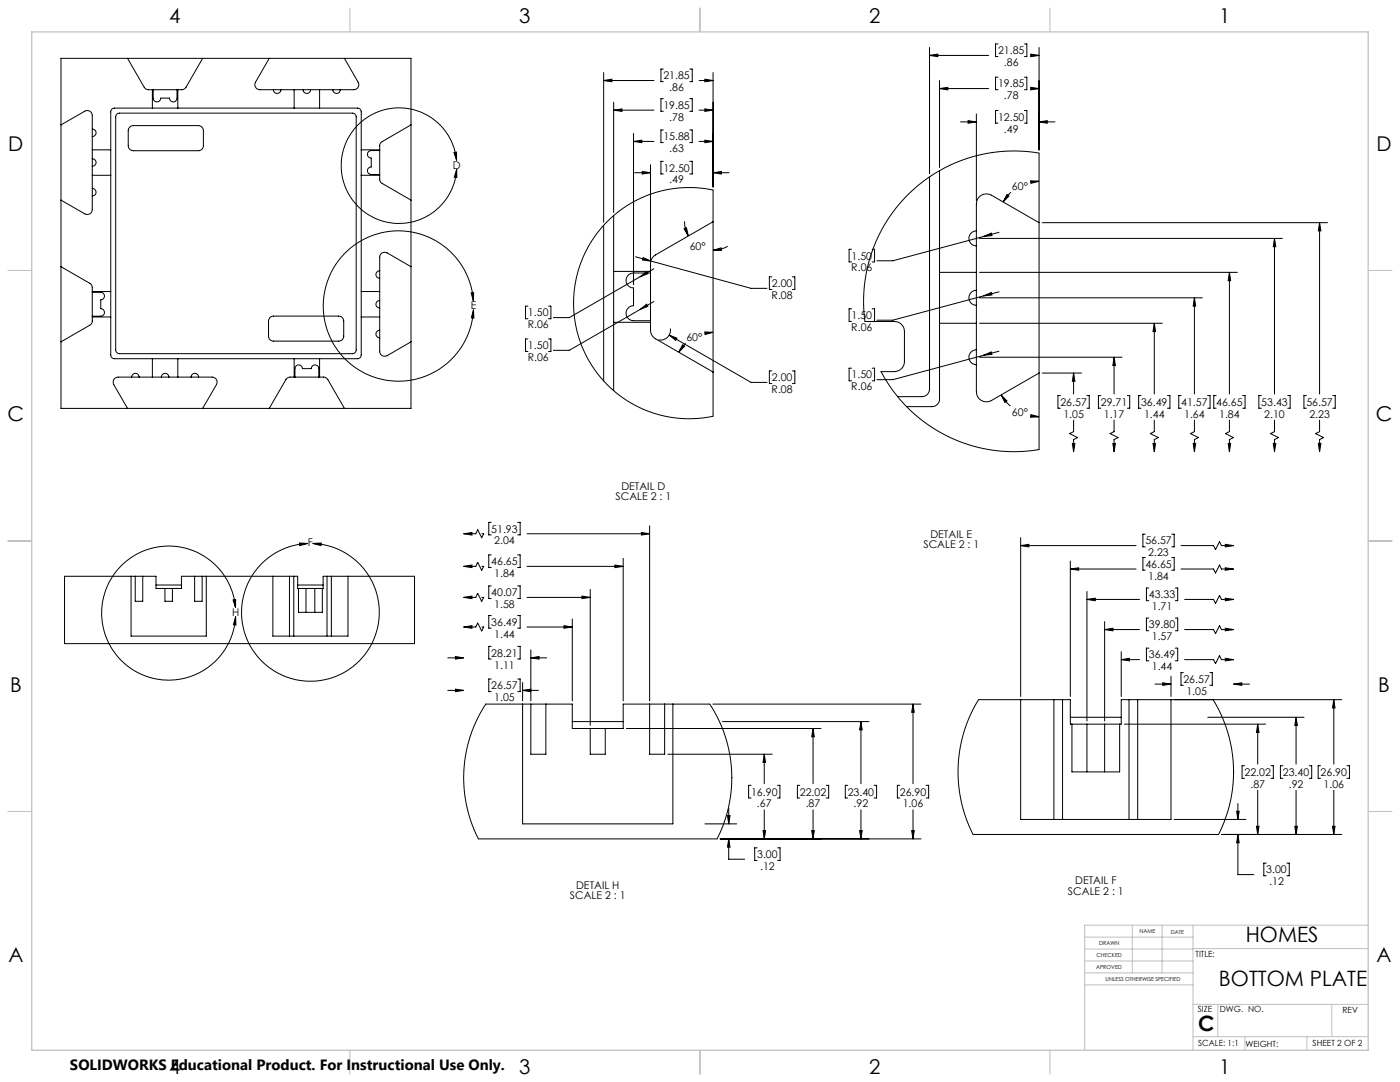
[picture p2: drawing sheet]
<svg xmlns="http://www.w3.org/2000/svg" width="559mm" height="432mm" viewBox="0 0 559 432" stroke-linecap="round" stroke-linejoin="round" font-family="sans-serif">
<g fill="none" stroke="#000" stroke-width=".4">
<path d="M371 18.9v50.4M398.4 17.5h-1v5.1h1M408.9 17.5h1v5.1h-1M414.7 18.9v40.9M24.3 23.3h139.7v139.7h-139.7zM50.9 23.3l6.8 11.7 1.6 .8h13.2l1.3-.4 7.1-12.1M60.8 35.8v7.3M61.1 35.8v3.4a1.5 1.5 0 0 0 1.5 1.5 1.5 1.5 0 0 0 1.5-1.5h3.6a1.5 1.5 0 0 0 1.5 1.5 1.5 1.5 0 0 0 1.5-1.5v-3.4M71 35.8v7.3M107.5 23.3l-5.5 9.5a2.01 2.01 0 0 0 1.7 3h37.5a2.01 2.01 0 0 0 1.7-3l-5.4-9.5M109.1 35.8a1.5 1.5 0 0 0 1.5 1.5 1.5 1.5 0 0 0 1.5-1.5M117.4 35.8v7.3"/>
<path d="M121 35.8a1.5 1.5 0 0 0 1.5 1.5 1.5 1.5 0 0 0 1.5-1.5M127.6 35.8v7.3M132.8 35.8a1.5 1.5 0 0 0 1.5 1.5 1.5 1.5 0 0 0 1.5-1.5M240.9 32.1l3.3-.5v1zM240.9 29v59.7M240.9 32.1h20.1M264.8 27.6h-1v5h1M264.8 39.4h-1v5h1M275.3 27.6h1v5h-1M275.3 39.4h1v5h-1M279 32.1h5.6M281.3 31.6l3.3 .5-3.3 .5z"/>
<path d="M284.6 29v45.6M371 22.1l3.3-.5v1zM371 22.1h23.6M375 35.3l3.3-.4v1zM375 32.2v34.7M375 35.3h19.6M398.4 30.8h-1v5h1M408.9 30.8h1v5h-1M411.4 34.9l3.3 .4-3.3 .6zM411.4 21.6l3.3 .5-3.3 .5zM412.6 35.3h2.1M412.6 22.1h2.1"/>
<path d="M24.3 49.8l9.5-5.4a1.99 1.99 0 0 1 3 1.7v37.5a1.99 1.99 0 0 1-3 1.7l-9.5-5.4M36.8 51.5a1.5 1.5 0 0 1 1.5 1.5 1.5 1.5 0 0 1-1.5 1.5M36.8 59.8h7.4M44.6 43.6l1.1-.5h97a1.45 1.45 0 0 1 1.5 1.5v97a1.51 1.51 0 0 1-1.5 1.6h-97a1.51 1.51 0 0 1-1.5-1.6v-97.3zM46.6 45.6l.8-.4h93.3a1.45 1.45 0 0 1 1.5 1.4v93a1.51 1.51 0 0 1-1.5 1.5h-93a1.57 1.57 0 0 1-1.5-1.5v-93zM51.8 50.7l1.4-.6h26a1.99 1.99 0 0 1 2 2v6a1.99 1.99 0 0 1-2 2h-26a2.05 2.05 0 0 1-2-2v-6zM144.2 59.8h7.4M164 49.8l-11.5 6.7-.6 .5-.3 1v13.8l.2 .7 .7 .7 11.5 6.7M244.9 44l3.3-.5v1zM244.9 40.8v44M244.9 44h16.1M252.9 56.4l3.3-.4v.9z"/>
<path d="M252.9 53.3v60.4M252.9 56.4h8.1M264.8 51.9h-1v5h1M275.3 51.9h1v5h-1M279 44h5.6M279 56.4h5.6M281.3 43.5l3.3 .5-3.3 .5zM281.3 56l3.3 .4-3.3 .5zM383.4 48.6h6.3M386.4 48.2l3.3 .4-3.3 .6zM389.7 45.5v34.6M398.4 44.1h-1v5h1"/>
<path d="M408.9 44.1h1v5h-1M414.7 48.6l3.3-.4v1zM414.7 48.6h6.4M36.8 75.2a1.5 1.5 0 0 1 1.5 1.5 1.5 1.5 0 0 1-1.5 1.5M36.8 63.4a1.5 1.5 0 0 1 1.5 1.5 1.5 1.5 0 0 1-1.5 1.5M36.8 70h7.4M144.2 70h7.4M151.6 60.1h-3.4a1.5 1.5 0 0 0-1.6 1.5 1.5 1.5 0 0 0 1.6 1.5v3.5a1.5 1.5 0 0 0-1.6 1.5 1.5 1.5 0 0 0 1.6 1.5h3.4M181.2 60.9l1-.2v3.3zM182.2 64a23.1 23.1 0 0 0-35.2-17.5 23.1 23.1 0 0 0 .4 39.3 23.1 23.1 0 0 0 34.9-18.3M182.3 67.5l.1 3.4-1.1-.2zM253.3 68.9h6.3"/>
<path d="M256.3 68.4l3.3 .5-3.3 .6zM259.6 65.8v38.1M264.8 64.4h-1v5h1M275.3 64.4h1v5h-1M284.6 68.9l3.3-.5v1.1zM284.6 68.9h6.4M361.8 78.3l6.4-5.7 5.7-3.8 6.1-3.3 6.6-2.5 7-1.7 6.3-.9 7.2-.1 7.6 .8v118.3l-5.1 .7-5.2 .2-5.5-.3-5.2-.8-4.9-1.1-5-1.6-8.6-4-6.4-4.2-7.2-6.2-5.6-6.7-4.4-7.1 6.2-.1a4 4 0 0 0 3.2-3.9l-.1-12.8a4 4 0 0 0-3.9-3.2h-11.8l-.5-6.5 .2-6.8 .9-6.1 .9-4.2 1.7-5.3 1.9-4.6 4.7-8.2 2.7-3.7zM371 70.6v84.7a3 3 0 0 1-3 3h-9.7M375 68.1v91.2a3 3 0 0 1-3 3h-10.1M401.9 77.6l.8 .6-2.3 2.4zM403.5 76.7l-3.1 3.9M411.4 72.1l3.3 .3-3.2 .8z"/>
<path d="M414.7 72.4l-3.2 .3M240.9 90v62M242.5 88.3l4.2-3.7 4.8-3.3 4.6-2.4 5.7-2.1 5.6-1.3 6-.6h4.8l6.4 .9v90.3l-6.8 .9-7.9-.2-7-1.3-7.5-2.8-6.7-3.8-5.9-4.9-5.1-5.9-3.4-5.5-2.8-6.6-1.9-7-.6-6.5 .4-8.4 1.9-7.7 2.5-6 4-6.6zM244.9 86v69.9M273 91.3l1-.4 .7 3.3zM273.2 88.3l.4 3 1.1 2.9M284.6 99.9l3.2-1 .2 1zM284.6 88.5l-23 13.2a4.1 4.1 0 0 0-2 3.5v26.5a4 4 0 0 0 2 3.5l23 13.3M290.5 98.2l-3.3 1.4-2.6 .3M339.9 99.5h-1v5h1M348.1 99.5h1v5h-1M389.7 92.1a3 3 0 0 0-3 3 3 3 0 0 0 3 3"/>
<path d="M391 95.1h120.9M392.6 94.4l3.1-1.4 .2 1zM392.6 94.4l-36.2 9.7h-6.4M398.7 92.7l-6.1 1.7M414.7 88.9l-19-11a4 4 0 0 0-6 3.5v75a4 4 0 0 0 6 3.4l19-10.9M416 88.9h113.9M508.7 95.1l.5 3.4h-1zM508.7 95.1v62.1M526.7 88.9l.5 3.2h-1zM526.7 88.9v68.3M24.3 106.4l11.5 6.7 .8 .7 .2 .7v13.8l-.2 .7-.8 .8-11.5 6.6M36.8 116.7h3.4a1.5 1.5 0 0 1 1.5 1.5 1.5 1.5 0 0 1-1.5 1.5v3.5a1.5 1.5 0 0 1 1.5 1.5 1.5 1.5 0 0 1-1.5 1.5h-3.4"/>
<path d="M36.8 116.3h7.4M144.2 116.3h7.4M151.6 108.1a1.5 1.5 0 0 0-1.6 1.5 1.5 1.5 0 0 0 1.6 1.5M151.6 119.9a1.5 1.5 0 0 0-1.6 1.5 1.5 1.5 0 0 0 1.6 1.5M164 106.4l-9.4-5.5a1.99 1.99 0 0 0-3 1.8v37.5a1.99 1.99 0 0 0 3 1.7l9.4-5.5M188.1 116.9l1-.1-.2 3.3zM244.9 108.3h14.7M253.6 102.5l46.2 12.6h6.3M255.5 110.5l2.6-2.2 .5 .9zM255.5 110.5l-28.3 16.3h-6.3M256.7 102.8l3.1 1.4-3.3-.4zM259.6 108.9h-6.7a3 3 0 0 0-3 3 3 3 0 0 0 3 3v7.1a3 3 0 0 0-3 3 3 3 0 0 0 3 3h6.7"/>
<path d="M261 107.3l-5.5 3.2M308.1 110.5h-1v5h1M316.3 110.5h1v5h-1M375 108.7h14.7M389.7 115.9a3 3 0 0 0-3 3 3 3 0 0 0 3 2.9M391 108.7h102.9M391 118.9h88.9M392.6 118.1l3.1-1.4 .2 1zM392.6 118.1l-36.2 9.7h-6.4M398.7 116.5l-6.1 1.6M476.7 118.9l.5 3.3h-1zM476.7 118.9v38.3"/>
<path d="M490.7 108.7l.5 3.3h-1zM490.7 108.7v48.5M36.8 126.5h7.4M107.8 126.7l1.4-.5h26a1.99 1.99 0 0 1 2 1.9v6a1.99 1.99 0 0 1-2 2h-26a1.99 1.99 0 0 1-2-2v-6zM144.2 126.5h7.4M151.6 131.8a1.5 1.5 0 0 0-1.6 1.5 1.5 1.5 0 0 0 1.6 1.5M188.9 120.1a30 30 0 0 0-45.6-23.5 30 30 0 0 0 .5 51.4 30 30 0 0 0 45.2-24.4M189 123.6l.2 3.3-1.1-.1zM210.7 122.2h-.9v5h.9M210.7 135.3h-.9v5h.9M218.9 122.2h1v5h-1M218.9 135.3h1v5h-1"/>
<path d="M244.9 128.6h14.7M255.5 123.5l2.6-2.1 .5 .9zM261 120.3l-33.8 19.5h-6.3M267.1 133.7l3.1 1.2-.5 .9zM267.1 133.7l32.7 18.9h6.3M267.6 131.1a4 4 0 0 1-4.8 4.5M272.5 137.6l.8 .6-2.4 2.3zM273.7 137l-2.8 3.5M281.3 132.5l3.3 .1-3.2 .9zM284.6 132.6l-3.1 .3M339.9 123.2h-1v5.1h1M348.1 123.2h1v5.1h-1"/>
<path d="M375 129h14.7M389.7 139.6a3 3 0 0 0-3 3 3 3 0 0 0 3 3M391 129h72.9M460.7 129l.5 3.3h-1zM460.7 129v28.2M52.5 150.5a1.52 1.52 0 0 1 1.5-1.5 1.52 1.52 0 0 1 1.6 1.5M60.8 143.2v7.3M64.4 150.5a1.5 1.5 0 0 1 1.5-1.5 1.5 1.5 0 0 1 1.5 1.5M71 143.2v7.3M76.3 150.5a1.5 1.5 0 0 1 1.5-1.5 1.5 1.5 0 0 1 1.5 1.5M117.4 143.2v7.3M117.7 150.5v-3.4a1.5 1.5 0 0 1 1.5-1.5 1.5 1.5 0 0 1 1.5 1.5h3.5a1.5 1.5 0 0 1 1.5-1.5 1.5 1.5 0 0 1 1.5 1.5v3.4"/>
<path d="M127.6 143.2v7.3M308.1 148h-1v5.1h1M316.3 148h1v5.1h-1M339.9 146.9h-1v5.1h1M348.1 146.9h1v5.1h-1M391 142.6h56.9M392.6 141.8l3.1-1.4 .2 1zM392.6 141.8l-36.2 9.7h-6.4M398.7 140.2l-6.1 1.6M399.6 157.6l2.3 2.4-.8 .6zM399.6 157.6l1.4 2.1 2.3 2.4M416 148.9h15.7"/>
<path d="M423.3 157.9h-1v5h1M428.5 148.9l.5 3.3h-1zM428.5 148.9v8.3M433.8 157.9h1v5h-1M439.4 157.9h-1v5h1M444.7 142.6l.5 3.3h-1zM444.7 142.6v14.6M450 157.9h.9v5h-.9M455.4 157.9h-.9v5h.9M466 157.9h1v5h-1M471.5 157.9h-1v5h1M482 157.9h1v5h-1"/>
<path d="M485.4 157.9h-.9v5h.9M496 157.9h1v5h-1M503.4 157.9h-.9v5h.9M514 157.9h.9v5h-.9M521.4 157.9h-.9v5h.9M532 157.9h.9v5h-.9M50.9 163l-5.5-9.5a1.99 1.99 0 0 1 1.8-3h37.5a1.99 1.99 0 0 1 1.7 3l-5.5 9.5M107.5 163l6.6-11.5 1.5-1 14.3 .1 .9 .9 6.7 11.5M411.5 165.5l3.2 .8-3.3 .2zM411.5 166l3.2 .3M428 177h1l-.5 3.3zM428.5 167.7v4.6l-1.6 .7 3.2 1.6-1.6 .8v4.9"/>
<path d="M444.2 177h1l-.5 3.3zM444.7 167.7v4.6l-1.6 .7 3.2 1.6-1.6 .8v4.9M460.2 177h1l-.5 3.3zM460.7 167.7v4.6l-1.6 .7 3.2 1.6-1.6 .8v4.9M476.2 177h1l-.5 3.3zM476.7 167.7v4.6l-1.5 .7 3.1 1.6-1.6 .8v4.9M490.2 177h1l-.5 3.3zM490.7 167.7v4.6l-1.6 .7 3.2 1.6-1.6 .8v4.9M508.2 177h1l-.5 3.3zM508.7 167.7v4.6l-1.6 .7 3.2 1.6-1.6 .8v4.9M526.2 177h1l-.5 3.3zM526.7 167.7v4.6l-1.6 .7 3.2 1.6-1.6 .8v4.9"/>
<path d="M119.5 216.7l3.4 .2-3.3 .8zM122.9 216.9a27.5 27.5 0 0 0-22.7 41.5 27.5 27.5 0 0 0 47.3 0 27.5 27.5 0 0 0-22.7-41.5M124.8 216.9l3.4-.2-.1 1zM185.1 213l3.3-.5v1zM185.1 213h4.8l.8-1.6 1.6 3.2 .8-1.6h-.8M196.1 208.5h-1v5h1M206.6 208.5h1v5h-1M210.4 213h48.9M256 212.5l3.3 .5-3.3 .5zM259.3 209.8v69.9M407.4 217.7l3.3-.5v1.1zM407.4 214.6v63.4"/>
<path d="M407.4 217.7h46M457.1 213.2h-.9v5h.9M467.7 213.2h1v5h-1M471.4 217.7h13l.8 1.6 1.6-3.2 .7 1.6h4.9M489.1 217.2l3.3 .5-3.3 .6zM52.3 230v23.9h30v-23.9M54 230h3M54 230h-28.2v26.9h139.7v-26.9h-33.2M54 230v10h3v-10M57 230h5.3v4.8h3.5M62.3 233.5h10.1M65.8 234.8h3"/>
<path d="M65.8 234.8v5.2h3v-5.2M77.7 230h3M77.7 230h-5.3v4.8h-3.6M77.7 230v10h3v-10M80.7 230h34.8M93 239.4l1.1-.1-.1 3.3zM108.9 230v23.9h30v-23.9M115.5 230h1.8M115.5 230v23.9M117.3 230h1.5v4.8h.3M117.3 230v23.9M118.8 233.5h10.2"/>
<path d="M119.1 234.8h3M119.1 234.8v9.6h9.6v-9.6M122.1 234.8h3.6M122.1 234.8v9.6M125.7 234.8h3M125.7 234.8v9.6M130.5 230h1.8M130.5 230h-1.5v4.8h-.3M130.5 230v23.9M132.3 230v23.9M185.1 238.4l3.3-.5v1zM185.1 226l3.3-.5v1z"/>
<path d="M185.1 238.4h4.8l.8-1.6 1.6 3.2 .8-1.6h-.8M185.1 226h4.8l.8-1.6 1.6 3.2 .8-1.6h-.8M196.1 221.4h-1v5.1h1M196.1 233.8h-1v5.1h1M206.6 221.4h1v5.1h-1M206.6 233.8h1v5.1h-1M210.4 238.4h25.2M210.4 226h38.3M232.3 237.9l3.3 .5-3.3 .5zM235.6 235.2v54.3M245.4 225.5l3.3 .5-3.3 .5zM248.7 222.8v56.9"/>
<path d="M427.2 227.1l3.3-.5v1zM427.2 223.9v54.1M427.2 227.1h26.2M433.8 239.2l3.4-.5v1zM433.8 236v51.7M433.8 239.2h21M457.1 222.5h-.9v5h.9M458.5 234.7h-.9v5h.9M467.7 222.5h1v5h-1M469.1 234.7h1v5h-1M471.4 227.1h13l.8 1.6 1.6-3.2 .7 1.6h4.9M472.8 239.2h11.6l.8 1.6 1.6-3.2 .7 1.6h4.9"/>
<path d="M489.1 238.7l3.3 .5-3.3 .5zM489.1 226.6l3.3 .5-3.3 .5zM94 242.6a26.8 26.8 0 0 0-40.8-20.7 26.8 26.8 0 0 0 .5 45.7 26.8 26.8 0 0 0 40.4-21.5M94.1 246.1l.1 3.3-1-.1zM185.1 250.2l3.3-.5v1zM185.1 250.2h4.8l.8-1.6 1.6 3.2 .8-1.6h-.8M196.1 245.6h-1v5.1h1M196.1 258h-1v5h1M206.6 245.6h1v5.1h-1M206.6 258h1v5h-1M210.4 250.2h18M211.9 259.4v20.3"/>
<path d="M225.1 249.7l3.3 .5-3.3 .5zM228.4 247.1v32.6M440.9 251.2l3.3-.5v1zM440.9 248.1v39.6M440.9 251.2h13.9M458.5 258.7h-.9v5h.9M458.5 246.7h-.9v5h.9M469.1 258.7h1v5h-1M469.1 246.7h1v5h-1M472.8 251.2h11.6l.8 1.6 1.6-3.1 .7 1.5h4.9M489.1 250.7l3.3 .5-3.3 .5zM178.7 275.5h6.4"/>
<path d="M178.7 262.5h6.4M181.8 275l3.3 .5-3.3 .5zM181.8 262l3.3 .5-3.3 .5zM196.1 271h-1v5h1M206.6 271h1v5h-1M208.6 275.5l3.3-.5v1zM208.6 272.3v7.4M208.6 275.5h6.3M211.9 262.5l3.3-.5v1zM211.9 262.5h6.3M407.4 279.2v47.8h60v-47.8M420.7 279.2l-30.2 .2-3.3 6.1-2.4 6.5-1.8 7.8-.6 6.4 .3 7.4 .9 6.2 2.2 7.4 2.6 5.8h98l2.1-4.7 2.5-7.8 1.1-6.9 .2-7.6-.8-7.8-1.7-6.7-2.2-5.9-3.4-6.4"/>
<path d="M420.7 279.2h3.4M420.7 279.2v47.8M424.1 279.2h3.1v9.8h.6M424.1 279.2v47.8M447.5 263.2l3.3-.5v1zM447.5 260.1v17.9M447.5 263.2h7.3M450.6 279.2h3.5M450.6 279.2h-3.1v9.8h-.6M450.6 279.2v47.8M454.1 279.2h81.5M454.1 279.2v47.8"/>
<path d="M461 273h6.4M464.1 272.5l3.3 .5-3.3 .5zM467.4 269.8v8.2M472.3 268.4h-.9v5.1h.9M472.8 263.2h11.6l.8 1.6 1.6-3.1 .7 1.5h4.9M482.9 268.4h1v5.1h-1M489.1 262.7l3.3 .5-3.3 .5zM492.4 273l3.3-.5v1zM492.4 273h6.3M532.4 279.2l.5 3.3h-1.1zM532.4 279.2v25.7M208.6 281v47.8h60v-47.8"/>
<path d="M211.9 281h-18l-3.2 5.5-2.2 5.1-1.9 6-1 5.3-.5 4.7v5.6l.5 4.5 1.4 7.1 1.7 4.9 2.3 5.1h95.2l2.2-4.9 1.8-5.3 1.4-6.9 .5-5.2-.1-5-.5-5.1-1.3-6.3-1.7-4.9-2.4-5.5-2.8-4.7h-18M211.9 281h6M211.9 281v20h6v-20M217.9 281h10.5v9.7h7.2M228.4 288h20.3M235.6 290.7h6M235.6 290.7v10.3h6v-10.3M250 290.7h77.7M259.3 281h6M259.3 281v20h6v-20M259.3 281h-10.6v9.7h-7.1M284.6 281h83"/>
<path d="M288.4 288h58.4M324.5 290.7l.5 3.3h-1zM324.5 290.7v22M343.6 288l.5 3.3h-1zM343.6 288v24.7M364.4 281l.5 3.3h-1zM364.4 281v31.7M427.2 286.2h20.3M427.8 289h6M427.8 289v19h19.1v-19M433.8 289h7.1M433.8 289v19"/>
<path d="M440.9 289h6M440.9 289v19M448.8 289h56.4M482.1 286.2h38.4M502 289l.5 3.3h-1zM502 289v15.9M517.3 286.2l.5 3.3h-1zM517.3 286.2v18.7M266.6 301h41.6M299.8 313.4h-1v5.1h1M305 301l.6 3.3h-1zM305 301v11.7"/>
<path d="M310.3 313.4h1v5.1h-1M319.2 313.4h-.9v5.1h.9M329.8 313.4h1v5.1h-1M338.3 313.4h-.9v5.1h.9M348.9 313.4h1v5.1h-1M359.1 313.4h-.9v5.1h.9M369.7 313.4h1v5.1h-1M496.7 305.6h-.9v5h.9M502 315.4v17.6M507.3 305.6h.9v5h-.9M512.1 305.6h-1v5h1M517.3 315.4v17.6"/>
<path d="M522.6 305.6h1v5h-1M527.1 305.6h-1v5h1M532.4 315.4v17.6M537.6 305.6h1v5h-1M281.4 328.8h12.6M287.5 334.8h80.1M290.4 325.5h1l-.5 3.3zM290.9 334.8l.5 3.3h-1zM290.9 334.8v8.1h6.3M290.9 322.4v6.4M302.2 338.3h-1v5.1h1M304.6 331.5h1l-.6 3.3z"/>
<path d="M305 323.2v11.6M310.4 338.3h1v5.1h-1M324 331.5h1l-.5 3.3zM324.5 323.2v11.6M343.1 331.5h1l-.5 3.3zM343.6 323.2v11.6M363.9 331.5h1l-.5 3.3zM364.4 323.2v11.6M468.7 327h28.6M487.6 333h48M493.6 323.7h1l-.5 3.3zM494.1 333l.5 3.3h-1z"/>
<path d="M494.1 333v16h6.4M494.1 320.7v6.3M501.5 329.7h1l-.5 3.3zM516.8 329.7h1l-.5 3.3zM531.8 329.7h1.1l-.5 3.3zM505.4 344.5h-1v5h1M513.6 344.5h1v5h-1"/>
</g>
<g fill="none" stroke="#c0c0c0" stroke-width=".4">
<path d="M139.7 3.2v9.5M279.4 3.2v9.5M419.1 3.2v9.5M3.1 107.9h9.6M546.1 107.9h9.5M3.1 215.9h9.6M546.1 215.9h9.5M3.1 323.8h9.6M546.1 323.8h9.5M432.9 378.7h43.3M432.9 374h43.3M451.9 369.2v19.1"/>
<path d="M463.8 369.2v19.1M476.2 369.2v49.9M476.2 378.6h69.9M546.1 369.2h-113.2v49.9M432.9 383.5h43.3M432.9 388.3h43.3M432.9 393h43.3M432.9 393.6h.1M139.7 419.1v9.6M279.4 419.1v9.6M419.1 419.1v9.6M432.9 400.5h.1"/>
<path d="M476.2 413.7h69.9M476.2 400.8h69.9M486.1 400.8v12.9M496.9 413.7v5.4M521.6 413.7v5.4M531.6 400.8v12.9"/>
</g>
<path d="M12.7 12.7h533.4v406.4h-533.4z" fill="none" stroke="#c0c0c0" stroke-width=".5"/>
<g fill="#000">
<path d="M181.2 60.9l1-.2v3.3zM182.3 67.5l.1 3.4-1.1-.2zM188.1 116.9l1-.1-.2 3.3zM189 123.6l.2 3.3-1.1-.1zM119.5 216.7l3.4 .2-3.3 .8zM124.8 216.9l3.4-.2-.1 1zM93 239.4l1.1-.1-.1 3.3zM94.1 246.1l.1 3.3-1-.1z"/>
<path d="M284.6 68.9l3.3-.5v1.1zM256.3 68.4l3.3 .5-3.3 .6zM281.3 43.5l3.3 .5-3.3 .5zM244.9 44l3.3-.5v1zM281.3 31.6l3.3 .5-3.3 .5zM240.9 32.1l3.3-.5v1zM281.3 56l3.3 .4-3.3 .5zM252.9 56.4l3.3-.4v.9zM255.5 110.5l3.1-1.3-.5-.9zM255.5 123.5l3.1-1.2-.5-.9zM256.7 102.8l-.2 1 3.3 .4zM267.1 133.7l2.6 2.1 .5-.9zM273 91.3l1-.4 .7 3.3zM284.6 99.9l3.2-1 .2 1zM281.3 132.5l3.3 .1-3.2 .9zM272.5 137.6l.8 .6-2.4 2.3zM386.4 48.2l3.3 .4-3.3 .6zM414.7 48.6l3.3-.4v1zM375 35.3l3.3-.4v1zM411.4 34.9l3.3 .4-3.3 .6zM371 22.1l3.3-.5v1zM411.4 21.6l3.3 .5-3.3 .5zM392.6 141.8l3.3-.4-.2-1zM392.6 118.1l3.3-.4-.2-1zM392.6 94.4l3.3-.4-.2-1zM460.7 129l.5 3.3h-1zM460.2 177h1l-.5 3.3zM490.7 108.7l.5 3.3h-1zM490.2 177h1l-.5 3.3zM444.7 142.6l.5 3.3h-1zM444.2 177h1l-.5 3.3zM476.7 118.9l.5 3.3h-1zM476.2 177h1l-.5 3.3zM508.7 95.1l.5 3.4h-1zM508.2 177h1l-.5 3.3zM428.5 148.9l.5 3.3h-1zM428 177h1l-.5 3.3zM526.7 88.9l.5 3.2h-1zM526.2 177h1l-.5 3.3zM411.4 72.1l3.3 .3-3.2 .8zM401.9 77.6l.8 .6-2.3 2.4zM399.6 157.6l2.3 2.4-.8 .6zM411.5 165.5l3.2 .8-3.3 .2zM494.1 333l.5 3.3h-1zM493.6 323.7h1l-.5 3.3zM501.5 329.7h1l-.5 3.3zM502 289l.5 3.3h-1zM516.8 329.7h1l-.5 3.3zM517.3 286.2l.5 3.3h-1zM532.4 279.2l.5 3.3h-1.1zM531.8 329.7h1.1l-.5 3.3zM464.1 272.5l3.3 .5-3.3 .5zM492.4 273l3.3-.5v1zM447.5 263.2l3.3-.5v1zM489.1 262.7l3.3 .5-3.3 .5zM440.9 251.2l3.3-.5v1zM489.1 250.7l3.3 .5-3.3 .5zM433.8 239.2l3.4-.5v1zM489.1 238.7l3.3 .5-3.3 .5zM427.2 227.1l3.3-.5v1zM489.1 226.6l3.3 .5-3.3 .5zM407.4 217.7l3.3-.5v1.1zM489.1 217.2l3.3 .5-3.3 .6zM290.9 334.8l.5 3.3h-1zM290.4 325.5h1l-.5 3.3zM304.6 331.5h1l-.6 3.3zM305 301l.6 3.3h-1zM324 331.5h1l-.5 3.3zM324.5 290.7l.5 3.3h-1zM343.1 331.5h1l-.5 3.3zM343.6 288l.5 3.3h-1zM363.9 331.5h1l-.5 3.3zM364.4 281l.5 3.3h-1zM208.6 275.5l3.3-.5v1zM181.8 275l3.3 .5-3.3 .5zM211.9 262.5l3.3-.5v1zM181.8 262l3.3 .5-3.3 .5zM225.1 249.7l3.3 .5-3.3 .5zM185.1 250.2l3.3-.5v1zM232.3 237.9l3.3 .5-3.3 .5zM185.1 238.4l3.3-.5v1zM245.4 225.5l3.3 .5-3.3 .5zM185.1 226l3.3-.5v1zM256 212.5l3.3 .5-3.3 .5zM185.1 213l3.3-.5v1z"/>
</g>
<g font-size="8.5">
<text x="497.3" y="376.1">HOMES</text>
<text x="486.5" y="393.4">BOTTOM PLATE</text>
<text x="478.3" y="411.4">C</text>
</g>
<g font-size="8.1">
<text x="67.6" y="9.3">4</text>
<text x="207.3" y="9.3">3</text>
<text x="347" y="9.3">2</text>
<text x="486.7" y="9.3">1</text>
<text x="3.3" y="60.1">D</text>
<text x="549.4" y="60.1">D</text>
<text x="3" y="168">C</text>
<text x="549.1" y="168">C</text>
<text x="4" y="276">B</text>
<text x="550.1" y="276">B</text>
<text x="3.3" y="383.9">A</text>
<text x="549.4" y="383.9">A</text>
<text x="67.6" y="428.4">4</text>
<text x="207.3" y="428.4">3</text>
<text x="347" y="428.4">2</text>
<text x="486.7" y="428.4">1</text>
</g>
<text font-size="5.9" x="27.9" y="427">SOLIDWORKS Educational Product. For Instructional Use Only.</text>
<g font-size="4.2">
<text x="398.4" y="21.6">21.85</text>
<text x="400.7" y="26.4">.86</text>
<text x="264.8" y="31.7">21.85</text>
<text x="398.4" y="34.9">19.85</text>
<text x="267.1" y="36.4">.86</text>
<text x="400.7" y="39.6">.78</text>
<text x="264.8" y="43.5">19.85</text>
<text x="267.1" y="48.2">.78</text>
<text x="398.4" y="48.2">12.50</text>
<text x="400.7" y="52.9">.49</text>
<text x="264.8" y="56">15.88</text>
<text x="267.1" y="60.7">.63</text>
<text x="180.8" y="67.3">D</text>
<text x="264.8" y="68.5">12.50</text>
<text x="267.1" y="73.2">.49</text>
<text x="403.9" y="75.8">60°</text>
<text x="275.3" y="99.6">60°</text>
<text x="339.9" y="103.6">1.50</text>
<text x="339.8" y="108.3">R.06</text>
<text x="308" y="119.4">R.08</text>
<text x="308.1" y="114.6">2.00</text>
<text x="187.9" y="123.4">E</text>
<text x="210.6" y="131">R.06</text>
<text x="210.7" y="126.3">1.50</text>
<text x="339.9" y="127.3">1.50</text>
<text x="274" y="136.1">60°</text>
<text x="339.8" y="132.1">R.06</text>
<text x="210.7" y="139.3">1.50</text>
<text x="210.6" y="144.1">R.06</text>
<text x="308.1" y="152.1">2.00</text>
<text x="339.8" y="155.8">R.06</text>
<text x="339.9" y="151">1.50</text>
<text x="308" y="156.9">R.08</text>
<text x="423.3" y="162">26.57</text>
<text x="439.4" y="162">29.71</text>
<text x="455.4" y="162">36.49</text>
<text x="471.5" y="162">41.57</text>
<text x="485.4" y="162">46.65</text>
<text x="503.4" y="162">53.43</text>
<text x="521.4" y="162">56.57</text>
<text x="403.9" y="166.1">60°</text>
<text x="424.4" y="166.7">1.05</text>
<text x="440.6" y="166.7">1.17</text>
<text x="456.6" y="166.7">1.44</text>
<text x="472.7" y="166.7">1.64</text>
<text x="486.6" y="166.7">1.84</text>
<text x="504.6" y="166.7">2.10</text>
<text x="522.6" y="166.7">2.23</text>
<text x="248" y="195.4">DETAIL D</text>
<text x="245.7" y="199.6">SCALE 2 : 1</text>
<text x="196.1" y="212.5">51.93</text>
<text x="371.4" y="214.6">DETAIL E</text>
<text x="122.9" y="218.1">F</text>
<text x="197.3" y="217.3">2.04</text>
<text x="368.6" y="218.8">SCALE 2 : 1</text>
<text x="457.2" y="217.3">56.57</text>
<text x="196.1" y="225.5">46.65</text>
<text x="457.2" y="226.6">46.65</text>
<text x="458.3" y="222">2.23</text>
<text x="197.3" y="230.3">1.84</text>
<text x="458.3" y="231.3">1.84</text>
<text x="196.1" y="237.9">40.07</text>
<text x="458.6" y="238.8">43.33</text>
<text x="92.7" y="245.8">H</text>
<text x="197.3" y="242.7">1.58</text>
<text x="459.7" y="243.5">1.71</text>
<text x="196.1" y="249.7">36.49</text>
<text x="458.6" y="250.8">39.80</text>
<text x="197.3" y="254.5">1.44</text>
<text x="459.7" y="255.5">1.57</text>
<text x="196.1" y="262">28.21</text>
<text x="458.6" y="262.8">36.49</text>
<text x="197.3" y="266.8">1.11</text>
<text x="459.7" y="267.5">1.44</text>
<text x="196.1" y="275">26.57</text>
<text x="472.4" y="272.5">26.57</text>
<text x="197.3" y="279.8">1.05</text>
<text x="473.5" y="277.3">1.05</text>
<text x="496.8" y="309.7">22.02</text>
<text x="512.1" y="309.7">23.40</text>
<text x="527.1" y="309.7">26.90</text>
<text x="299.8" y="317.5">16.90</text>
<text x="319.3" y="317.5">22.02</text>
<text x="338.4" y="317.5">23.40</text>
<text x="359.2" y="317.5">26.90</text>
<text x="499.1" y="314.4">.87</text>
<text x="514.4" y="314.4">.92</text>
<text x="528.3" y="314.4">1.06</text>
<text x="302.1" y="322.2">.67</text>
<text x="321.6" y="322.2">.87</text>
<text x="340.7" y="322.2">.92</text>
<text x="360.3" y="322.2">1.06</text>
<text x="302.2" y="342.4">3.00</text>
<text x="303.4" y="347.2">.12</text>
<text x="429.2" y="352.9">DETAIL F</text>
<text x="505.4" y="348.6">3.00</text>
<text x="506.6" y="353.3">.12</text>
<text x="227.5" y="358.8">SCALE 2 : 1</text>
<text x="229.9" y="354.6">DETAIL H</text>
<text x="426.3" y="357">SCALE 2 : 1</text>
</g>
<g font-size="3.4">
<text x="477.2" y="381.9">TITLE:</text>
<text x="478.1" y="404">SIZE</text>
<text x="486.9" y="404">DWG. NO.</text>
<text x="535.9" y="404.1">REV</text>
<text x="478.2" y="417.6">SCALE: 1:1</text>
<text x="497.1" y="417.7">WEIGHT:</text>
<text x="523.9" y="417.6">SHEET 2 OF 2</text>
</g>
<g font-size="2.2">
<text x="438.7" y="377.2">DRAWN</text>
<text x="454.8" y="372.5">NAME</text>
<text x="467.3" y="372.6">DATE</text>
<text x="437.7" y="382">CHECKED</text>
<text x="437.5" y="386.8">APROVED</text>
<text x="441.3" y="391.5">UNLESS OTHERWISE SPECIFIED</text>
</g>
</svg>
